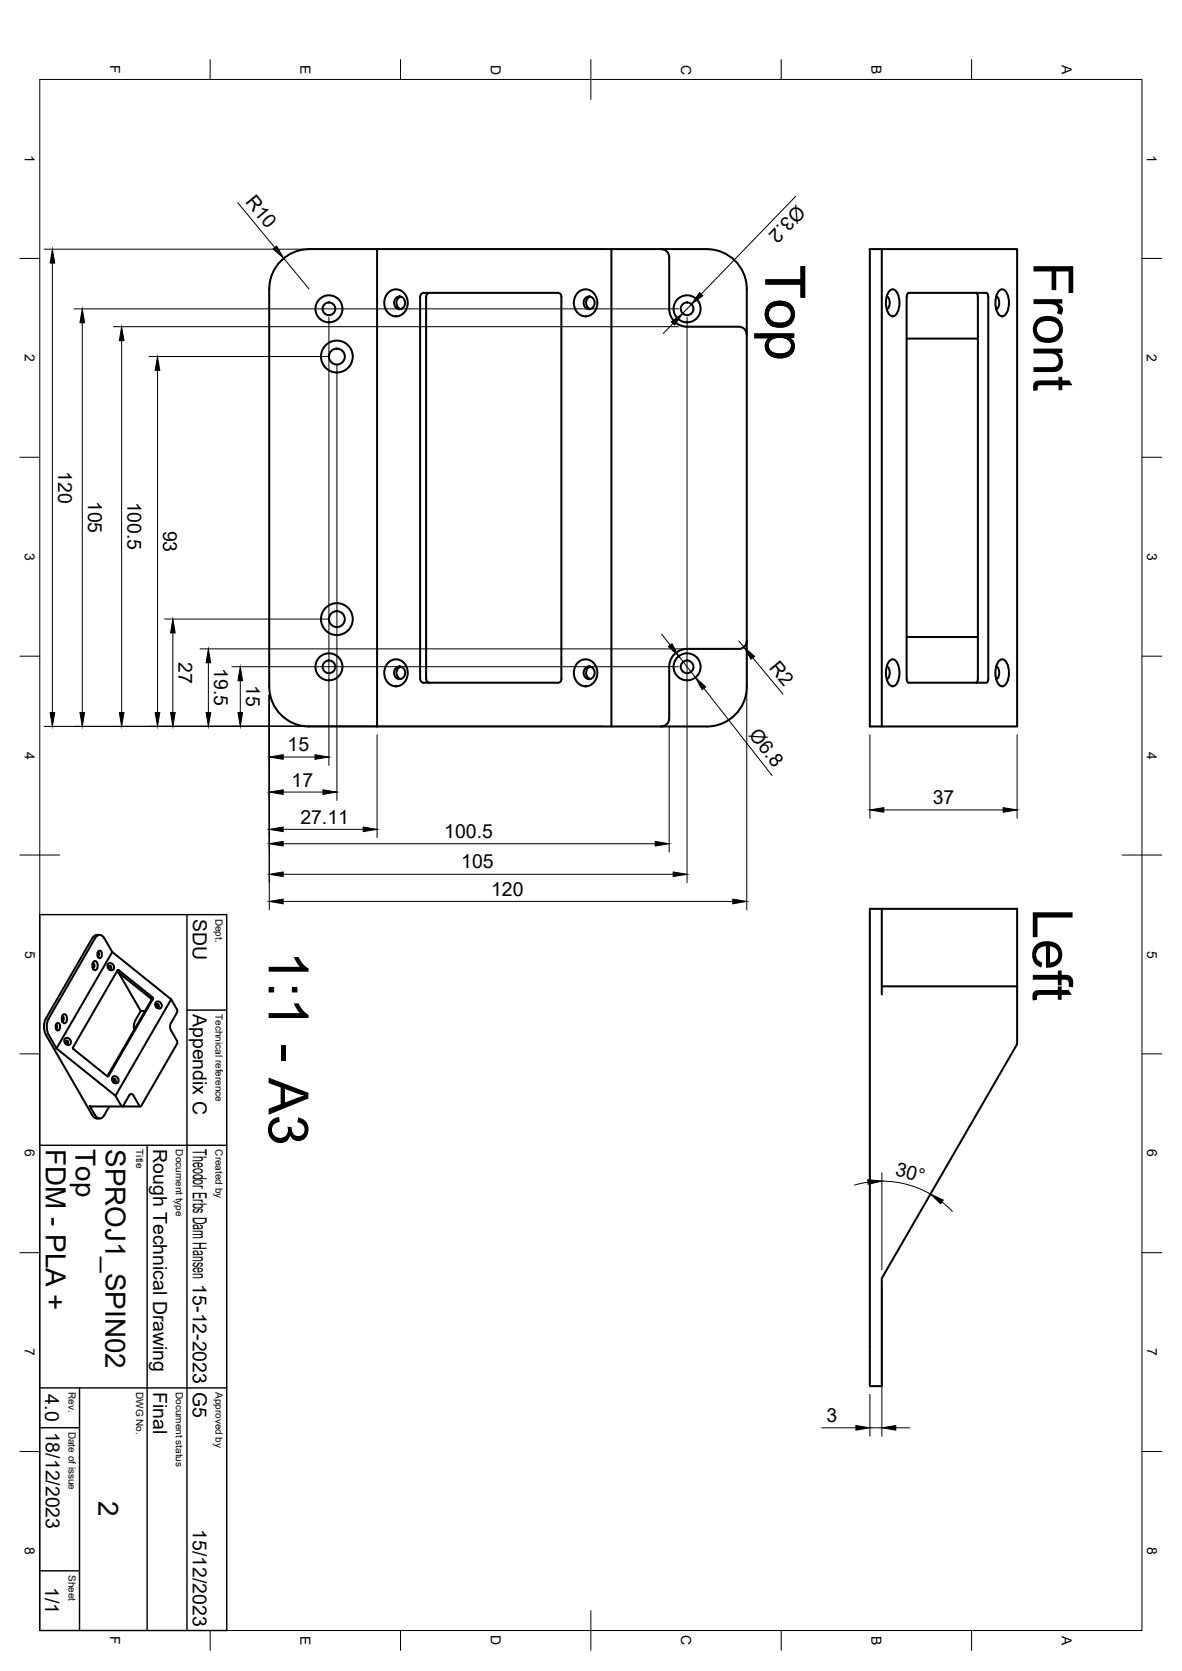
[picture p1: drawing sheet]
<svg xmlns="http://www.w3.org/2000/svg" width="297mm" height="420mm" viewBox="0 0 297 420" stroke-linecap="round" stroke-linejoin="round" font-family="sans-serif">
<!-- layer: Visible -->
<g fill="none" stroke="#000" stroke-width=".51">
<path d="M70.2 66a10.1 10.1 0 0 1 7.5-3.4h17.1v120.1h-17.1a10 10 0 0 1-10.1-10l.1-100a10 10 0 0 1 2.5-6.7zM94.8 62.6h58.8v120.1h-58.8M97.4 73.7a2.92 2.92 0 0 1 3.4-.6 2.92 2.92 0 0 1 1.7 3 2.92 2.92 0 0 1-2 3.2 2.92 2.92 0 0 1-3.4-1.3 3.8 3.8 0 0 1 .3-4.3zM99.6 74.9a1.54 1.54 0 0 1 2.2 .7 1.54 1.54 0 0 1-.9 2.1 1.58 1.58 0 0 1-1.8-.9 1.58 1.58 0 0 1 .5-1.9zM100.7 74.6a1.66 1.66 0 0 0-1.1 1.5 1.66 1.66 0 0 0 1.1 1.6M107.1 74.6v96.1M108 73.6a.94 .94 0 0 0-.9 1M145.1 73.7a2.92 2.92 0 0 1 3.4-.6 2.92 2.92 0 0 1 1.6 3 2.92 2.92 0 0 1-1.9 3.2 2.92 2.92 0 0 1-3.5-1.3 3.8 3.8 0 0 1 .4-4.3zM147.2 74.9a1.54 1.54 0 0 1 2.2 .7 1.54 1.54 0 0 1-.9 2.1 1.58 1.58 0 0 1-1.8-.9 1.58 1.58 0 0 1 .5-1.9zM148.4 74.6a1.66 1.66 0 0 0-1.1 1.5 1.66 1.66 0 0 0 1.1 1.6M153.6 62.6l24.1 .1a10 10 0 0 1 10 9.9v100.1a10 10 0 0 1-10 10h-24.1M166.2 62.7a2 2 0 0 1 2 1.9v13a4.5 4.5 0 0 0 4.5 4.5h13a2 2 0 0 1 2 2"/>
<path d="M221.6 62.6v120.1M221.6 62.6h34v120.1h-34M221.6 62.6h-3v120.1h3M222.8 74.6a2.09 2.09 0 0 1 0 3.1M223.6 73.1a1.26 1.26 0 0 1 1.3-.2 1.26 1.26 0 0 1 .8 1.1 5.5 5.5 0 0 1-.6 5.2 1.26 1.26 0 0 1-1.3 .2 1.26 1.26 0 0 1-.8-1.1 5.5 5.5 0 0 1 .6-5.2zM245.2 73.6a.9 .9 0 0 1 .5 1v96.1a.9 .9 0 0 1-.5 1M250.4 74.6a2.09 2.09 0 0 1 0 3.1M251.1 73.1a1.26 1.26 0 0 1 1.3-.2 1.26 1.26 0 0 1 .8 1.1 5.5 5.5 0 0 1-.6 5.2 1.26 1.26 0 0 1-1.3 .2 1.26 1.26 0 0 1-.8-1.1 5.5 5.5 0 0 1 .6-5.2zM227.8 85.1h17.9M97.4 166.8a2.92 2.92 0 0 1 3.4-.7 2.92 2.92 0 0 1 1.7 3.1 2.92 2.92 0 0 1-2 3.1 2.92 2.92 0 0 1-3.4-1.2 3.8 3.8 0 0 1 .3-4.3zM99.6 167.9a1.54 1.54 0 0 1 2.2 .7 1.54 1.54 0 0 1-.9 2.1 1.58 1.58 0 0 1-1.8-.9 1.58 1.58 0 0 1 .5-1.9zM100.7 167.6a1.66 1.66 0 0 0-1.1 1.6 1.66 1.66 0 0 0 1.1 1.5"/>
<path d="M106.4 171.7h33.8M106.5 171.7a.98 .98 0 0 1-.9-1v-96.1a.94 .94 0 0 1 .8-1h33.8a.94 .94 0 0 1 .9 1v96.1a.91 .91 0 0 1-.9 1M107.1 170.7a.94 .94 0 0 0 .9 1M145.1 166.8a2.92 2.92 0 0 1 3.4-.7 2.92 2.92 0 0 1 1.6 3.1 2.92 2.92 0 0 1-1.9 3.1 2.92 2.92 0 0 1-3.5-1.2 3.8 3.8 0 0 1 .4-4.3zM147.2 167.9a1.54 1.54 0 0 1 2.2 .7 1.54 1.54 0 0 1-.9 2.1 1.58 1.58 0 0 1-1.8-.9 1.58 1.58 0 0 1 .5-1.9zM148.4 167.6a1.66 1.66 0 0 0-1.1 1.6 1.66 1.66 0 0 0 1.1 1.5M187.7 161.2a1.96 1.96 0 0 1-2 2h-13a4.5 4.5 0 0 0-4.5 4.5v13a2 2 0 0 1-2 2M222.8 167.6a2.09 2.09 0 0 1 0 3.2M223.6 166.1a1.26 1.26 0 0 1 1.3-.2 1.26 1.26 0 0 1 .8 1.1 5.5 5.5 0 0 1-.6 5.2 1.26 1.26 0 0 1-1.3 .2 1.26 1.26 0 0 1-.8-1.1 5.5 5.5 0 0 1 .6-5.2zM227.8 160.2h17.9M228.3 171.7h19.5M228.4 171.7a.95 .95 0 0 1-.6-1l.1-96.1a.92 .92 0 0 1 .4-1h19.6a.9 .9 0 0 1 .4 1v96.1a.91 .91 0 0 1-.4 1"/>
<path d="M250.4 167.6a2.09 2.09 0 0 1 0 3.2M251.1 166.1a1.26 1.26 0 0 1 1.3-.2 1.26 1.26 0 0 1 .8 1.1 5.5 5.5 0 0 1-.6 5.2 1.26 1.26 0 0 1-1.3 .2 1.26 1.26 0 0 1-.8-1.1 5.5 5.5 0 0 1 .6-5.2zM24.3 235.1h.7M24.4 235.1a1.42 1.42 0 0 0-1.2 .8l-11.7 20.2M24.5 239.6v.7M24.6 239.5l.3 .2v.4l-.3 .3M24.8 239.1l.3-.1a1.11 1.11 0 0 1 0 1.9 1.14 1.14 0 0 1-.3-1.8zM28.2 239.4l14.8 11.9-14 24.2-14.8-11.9M218.6 228.5h37v34l-34 58.9v27.1h-3zM221.6 228.5v21.5M11.5 256.1l-.4 1.7v1.3l.4 1.1M12.2 256.1l11.7-20.2a1.23 1.23 0 0 1 1.2-.8 1.23 1.23 0 0 1 1.1 .8l2 3.5-14 24.2"/>
<path d="M12.2 256.1l-.4 1.7v1.3l.4 1.1M14 257.8v.7M14 257.7l.3 .2 .1 .4-.4 .3M14.3 257.3l.3-.1a1.11 1.11 0 0 1 0 1.9 1.14 1.14 0 0 1-.3-1.8zM15.6 255.6a.55 .55 0 0 1 .5 .5 .55 .55 0 0 1-.5 .6l.2-.6zM15.9 255.1l.3-.1a1.33 1.33 0 0 1 0 2.3 1.38 1.38 0 0 1-.3-2.2zM23.3 242.2a.55 .55 0 0 1 .5 .6 .55 .55 0 0 1-.5 .5l.2-.5zM23.6 241.7l.3-.1a1.33 1.33 0 0 1 0 2.3 1.38 1.38 0 0 1-.3-2.2zM27.2 243l.5 .2v.5M27.3 242.3a.94 .94 0 0 1 1.2 .4 .94 .94 0 0 1-.4 1.3 1.01 1.01 0 0 1-1-.6 1.01 1.01 0 0 1 .2-1.1zM29.4 244.2l8.5 6.9M29.8 244.6l5.6 9.6h1"/>
<path d="M35.4 254.2l-1.6 2.8-.2 1 .1 1M37.9 251.1l.1 .4-11 19.1M38.4 250.8l-8.5-6.8h-.4l-11.2 19.4 .1 .4M38.4 250.8l.1 .4-11.2 19.4h-.4M39.2 252.6l.5 .2v.5M39.3 251.9a.94 .94 0 0 1 1.2 .5 .94 .94 0 0 1-.4 1.2 1.01 1.01 0 0 1-1-.6 1.01 1.01 0 0 1 .2-1.1zM43 257.3l-.3 .7 .3 1.1M43 259.1l1.5 2.6v.8l-9.1 15.7-.4-.1-1.5-2.7M43 251.3l1.5 2.5 .1 .6-1.6 2.8M221.6 248h34M11.5 260.2l11.7 20.2a1.42 1.42 0 0 0 1.2 .8M12.2 260.2l2 3.4"/>
<path d="M16.4 261.8l.5 .2v.5M16.5 261.1a.94 .94 0 0 1 1.2 .4 .94 .94 0 0 1-.5 1.3 1.01 1.01 0 0 1-.9-.6 1.01 1.01 0 0 1 .2-1.1zM18.4 263.8l8.5 6.8M22.8 278.2h12.5M27.5 278.2l-1.3 2.2a1.22 1.22 0 0 1-1.1 .8 1.22 1.22 0 0 1-1.2-.8l-1.4-2.3 .3 .1M28.4 271.4l.4 .2 .1 .5M28.4 270.7a.94 .94 0 0 1 1.3 .5 .94 .94 0 0 1-.5 1.2 1.01 1.01 0 0 1-.9-.6 1.01 1.01 0 0 1 .1-1.1zM33.5 275.4l-.2-.2h-.6l-1.9 3-.3-.1-1.5-2.6M24.3 281.2h.7"/>
<circle cx="82.7" cy="77.7" r="1.6"/>
<circle cx="82.7" cy="77.6" r="3.4"/>
<circle cx="172.7" cy="77.7" r="1.6"/>
<circle cx="172.7" cy="77.6" r="3.4"/>
<circle cx="84.7" cy="89.7" r="4"/>
<circle cx="84.7" cy="89.7" r="2"/>
<circle cx="84.7" cy="155.7" r="4"/>
<circle cx="84.7" cy="155.7" r="2"/>
<circle cx="82.7" cy="167.7" r="1.6"/>
<circle cx="82.7" cy="167.7" r="3.4"/>
<circle cx="172.7" cy="167.7" r="1.6"/>
<circle cx="172.7" cy="167.7" r="3.4"/>
<circle cx="27.6" cy="243.3" r=".42"/>
<circle cx="39.6" cy="252.9" r=".42"/>
<circle cx="16.7" cy="262.1" r=".42"/>
<circle cx="28.7" cy="271.7" r=".42"/>
</g>
<!-- layer: BORDER -->
<g fill="none" stroke="#000" stroke-width=".25">
<path d="M10 20h277v390h-277zM52.8 15v5M100.6 15v5M148.5 15v10M196.3 15v5M244.2 15v5M5 65h5M287 65h5M5 115h5M287 115h5M5 165h5M287 165h5"/>
<path d="M5 215h10M282 215h10M5 265h5M287 265h5M5 315h5M287 315h5M5 365h5M287 365h5M52.8 410v5M100.6 410v5M148.5 405v10M196.3 410v5"/>
<path d="M244.2 410v5"/>
</g>
<!-- layer: TITLEBLOCK -->
<path d="M10 230h47v180h-47zM47 230v180M47 254h10M10 288h47M37 288v122M10 359h10M10 349h47M20 349v61M10 395h10" fill="none" stroke="#000" stroke-width=".36"/>
<!-- layer: FD_Dimensions -->
<g fill="none" stroke="#000" stroke-width=".25">
<path d="M59.7 50.9l9.4 11.4M200 49.4l-23.8 24.6M11.1 62.7h140.5M13.2 66.1v113.1M18.6 77.7h152M71.3 64.9l6.4 7.7M82.7 79.8v112.6M172.7 79.8v142.1M173.8 76.5l-2.2 2.3M20.7 81.2v98M28.5 82.1h142.1M30.6 85.7v93.5"/>
<path d="M37.5 89.6h45.1M39.6 93.2v86M84.7 91.8v109.5M169.1 81.3l-2.4 2.5M41.3 155.7h41.3M43.4 159.2v20M166.3 159.4l2.1 2.8M50.3 163.2h133.3M52.4 166.6v12.6M58.3 167.6h112.3M60.4 171.2v8M67.7 174.8v54"/>
<path d="M170.6 165l4.2 5.3M176.9 173.1l17.1 21.9M185.7 161.1l1.2 1.6M187.7 163.3v65.5M189.2 165.4l7.6 9.1M11.1 182.6h140.5M71.2 199.2h10M71.2 190.4h8M94.8 184.7v25.9M168.2 182.8v31.4M218.6 184.7v21M255.6 184.7v21"/>
<path d="M71.2 212.2h93.5M71.2 208.5h20.1M71.2 219.8h98M222.1 203.6h30M71.2 226.7h112.9M218.1 297.2l-3.4 .8M221.6 294.9v24.4M221.6 297a24.4 24.4 0 0 1 12.2 3.3M236.7 302.2l2.6 2.4M221.6 323.5v37.6M206.5 359h8.6M218.6 350.6v10.5"/>
<path d="M218.6 359h3M225.1 359h3.5"/>
</g>
<g fill="#000" stroke="#000" stroke-width=".25">
<path d="M13.2 62.7l.6 3.4h-1.2zM68.6 62.6l.9-.7 1.8 3zM175.8 73.6l.8 .8-2.8 2.1zM20.7 77.7l.6 3.5h-1.2zM30.6 82.1l.6 3.6h-1.2zM39.6 89.6l.6 3.6h-1.2zM168.7 80.9l2.9-2.1-2.1 2.9zM43.4 155.7l.6 3.5h-1.1zM12.6 179.2h1.2l-.6 3.4zM20.1 179.2h1.2l-.6 3.4zM30 179.2h1.2l-.6 3.4zM39 179.2h1.2l-.6 3.4z"/>
<path d="M42.9 179.2h1.1l-.6 3.4zM52.4 163.2l.6 3.4h-1.2zM51.8 179.2h1.2l-.6 3.4zM60.4 167.6l.6 3.6h-1.2zM59.8 179.2h1.2l-.6 3.4zM168 162.6l.9-.7 1.7 3.1zM174.8 170.3l2.6 2.4-1 .7zM186.9 162.7l2.7 2.3-.9 .8zM67.7 199.2l3.5-.6v1.1zM67.7 190.4l3.5-.6v1.1zM79.2 189.8l3.5 .6-3.5 .5zM81.2 198.6l3.5 .6-3.5 .5z"/>
<path d="M67.7 212.2l3.5-.6v1.1zM67.7 208.5l3.5-.6v1.2zM67.7 219.8l3.5-.6v1.2zM91.3 207.9l3.5 .6-3.5 .6zM164.7 211.6l3.5 .6-3.5 .5zM169.2 219.2l3.5 .6-3.5 .6zM218.6 203.6l3.5-.5v1.1zM252.1 203.1l3.5 .5-3.5 .6zM67.7 226.7l3.5-.6v1.1zM184.1 226.1l3.6 .6-3.6 .5zM218.1 296.6l3.5 .4-3.4 .8zM233.8 300.2l3.2 1.5-.6 1z"/>
<path d="M215.1 358.4l3.5 .6-3.5 .6zM221.6 359l3.5-.6v1.2z"/>
</g>
<g font-size="14">
<text x="259.7" y="65.8" transform="rotate(90 259.7 65.8)">Front</text>
<text x="192.3" y="66.6" transform="rotate(90 192.3 66.6)">Top</text>
<text x="259.5" y="228.4" transform="rotate(90 259.5 228.4)">Left</text>
<text x="67.5" y="239.1" transform="rotate(90 67.5 239.1)">1:1 - A3</text>
</g>
<g font-size="7">
<text x="11.5" y="289" transform="rotate(90 11.5 289)">FDM - PLA +</text>
<text x="19" y="289" transform="rotate(90 19 289)">Top</text>
<text x="26.5" y="289" transform="rotate(90 26.5 289)">SPROJ1_SPIN02</text>
<text x="24.7" y="377.5" transform="rotate(90 24.7 377.5)">2</text>
</g>
<g font-size="4.9">
<text x="61.5" y="50.8" transform="rotate(50 61.5 50.8)">R10</text>
<text x="200.2" y="51.3" transform="rotate(134 200.2 51.3)">Ø3.2</text>
<text x="14.6" y="118.4" transform="rotate(90 14.6 118.4)">120</text>
<text x="22.1" y="125.9" transform="rotate(90 22.1 125.9)">105</text>
<text x="32" y="126.1" transform="rotate(90 32 126.1)">100.5</text>
<text x="41" y="133.4" transform="rotate(90 41 133.4)">93</text>
<text x="44.8" y="166.5" transform="rotate(90 44.8 166.5)">27</text>
<text x="53.8" y="168" transform="rotate(90 53.8 168)">19.5</text>
<text x="193.1" y="168" transform="rotate(50 193.1 168)">R2</text>
<text x="61.8" y="172.3" transform="rotate(90 61.8 172.3)">15</text>
<text x="188" y="184.8" transform="rotate(52 188 184.8)">Ø6.8</text>
<text x="72.3" y="188.9">15</text>
<text x="73.3" y="197.8">17</text>
<text x="234.4" y="202.2">37</text>
<text x="75.5" y="207.1">27.11</text>
<text x="111.6" y="210.7">100.5</text>
<text x="115.9" y="218.4">105</text>
<text x="123.4" y="225.2">120</text>
<text x="48.5" y="231" transform="rotate(90 48.5 231)">SDU</text>
<text x="48.5" y="255" transform="rotate(90 48.5 255)">Appendix C</text>
<text x="38.5" y="289" transform="rotate(90 38.5 289)">Rough Technical Drawing</text>
<text x="48.5" y="289" transform="rotate(90 48.5 289)">Theodor Erbs Dam Hansen 15-12-2023</text>
<text x="224.8" y="295.4" transform="rotate(15 224.8 295.4)">30°</text>
<text x="11.3" y="350.6" transform="rotate(90 11.3 350.6)">4.0</text>
<text x="38.5" y="350" transform="rotate(90 38.5 350)">Final</text>
<text x="48.5" y="350" transform="rotate(90 48.5 350)">G5</text>
<text x="11.5" y="360" transform="rotate(90 11.5 360)">18/12/2023</text>
<text x="207.7" y="357.5">3</text>
<text x="48.5" y="384.5" transform="rotate(90 48.5 384.5)">15/12/2023</text>
<text x="11.3" y="399.1" transform="rotate(90 11.3 399.1)">1/1</text>
</g>
<g font-size="3.5">
<text x="27.7" y="16.4" transform="rotate(90 27.7 16.4)">F</text>
<text x="75.5" y="16.3" transform="rotate(90 75.5 16.3)">E</text>
<text x="123.3" y="16.2" transform="rotate(90 123.3 16.2)">D</text>
<text x="171.2" y="16.2" transform="rotate(90 171.2 16.2)">C</text>
<text x="219" y="16.3" transform="rotate(90 219 16.3)">B</text>
<text x="266.8" y="16.3" transform="rotate(90 266.8 16.3)">A</text>
<text x="6.2" y="39" transform="rotate(90 6.2 39)">1</text>
<text x="288.2" y="39" transform="rotate(90 288.2 39)">1</text>
<text x="6.2" y="89" transform="rotate(90 6.2 89)">2</text>
<text x="288.2" y="89" transform="rotate(90 288.2 89)">2</text>
<text x="6.3" y="139" transform="rotate(90 6.3 139)">3</text>
<text x="288.2" y="139" transform="rotate(90 288.2 139)">3</text>
<text x="6.2" y="189" transform="rotate(90 6.2 189)">4</text>
<text x="288.2" y="189" transform="rotate(90 288.2 189)">4</text>
<text x="6.3" y="239" transform="rotate(90 6.3 239)">5</text>
<text x="288.3" y="239" transform="rotate(90 288.3 239)">5</text>
<text x="6.3" y="289" transform="rotate(90 6.3 289)">6</text>
<text x="288.2" y="289" transform="rotate(90 288.2 289)">6</text>
<text x="6.3" y="339" transform="rotate(90 6.3 339)">7</text>
<text x="288.2" y="339" transform="rotate(90 288.2 339)">7</text>
<text x="6.3" y="389" transform="rotate(90 6.3 389)">8</text>
<text x="288.2" y="389" transform="rotate(90 288.2 389)">8</text>
<text x="27.7" y="411.4" transform="rotate(90 27.7 411.4)">F</text>
<text x="75.5" y="411.3" transform="rotate(90 75.5 411.3)">E</text>
<text x="123.3" y="411.2" transform="rotate(90 123.3 411.2)">D</text>
<text x="171.2" y="411.2" transform="rotate(90 171.2 411.2)">C</text>
<text x="219" y="411.3" transform="rotate(90 219 411.3)">B</text>
<text x="266.8" y="411.3" transform="rotate(90 266.8 411.3)">A</text>
</g>
<g font-size="2.5">
<text x="54.2" y="231" transform="rotate(90 54.2 231)">Dept.</text>
<text x="54.2" y="255" transform="rotate(90 54.2 255)">Technical reference</text>
<text x="34.2" y="289" transform="rotate(90 34.2 289)">Title</text>
<text x="44.2" y="289" transform="rotate(90 44.2 289)">Document type</text>
<text x="54.2" y="289" transform="rotate(90 54.2 289)">Created by</text>
<text x="17.2" y="350" transform="rotate(90 17.2 350)">Rev.</text>
<text x="34.2" y="350" transform="rotate(90 34.2 350)">DWG No.</text>
<text x="44.2" y="350" transform="rotate(90 44.2 350)">Document status</text>
<text x="54.2" y="350" transform="rotate(90 54.2 350)">Approved by</text>
<text x="17.2" y="360" transform="rotate(90 17.2 360)">Date of issue</text>
<text x="17.2" y="396" transform="rotate(90 17.2 396)">Sheet</text>
</g>
</svg>
